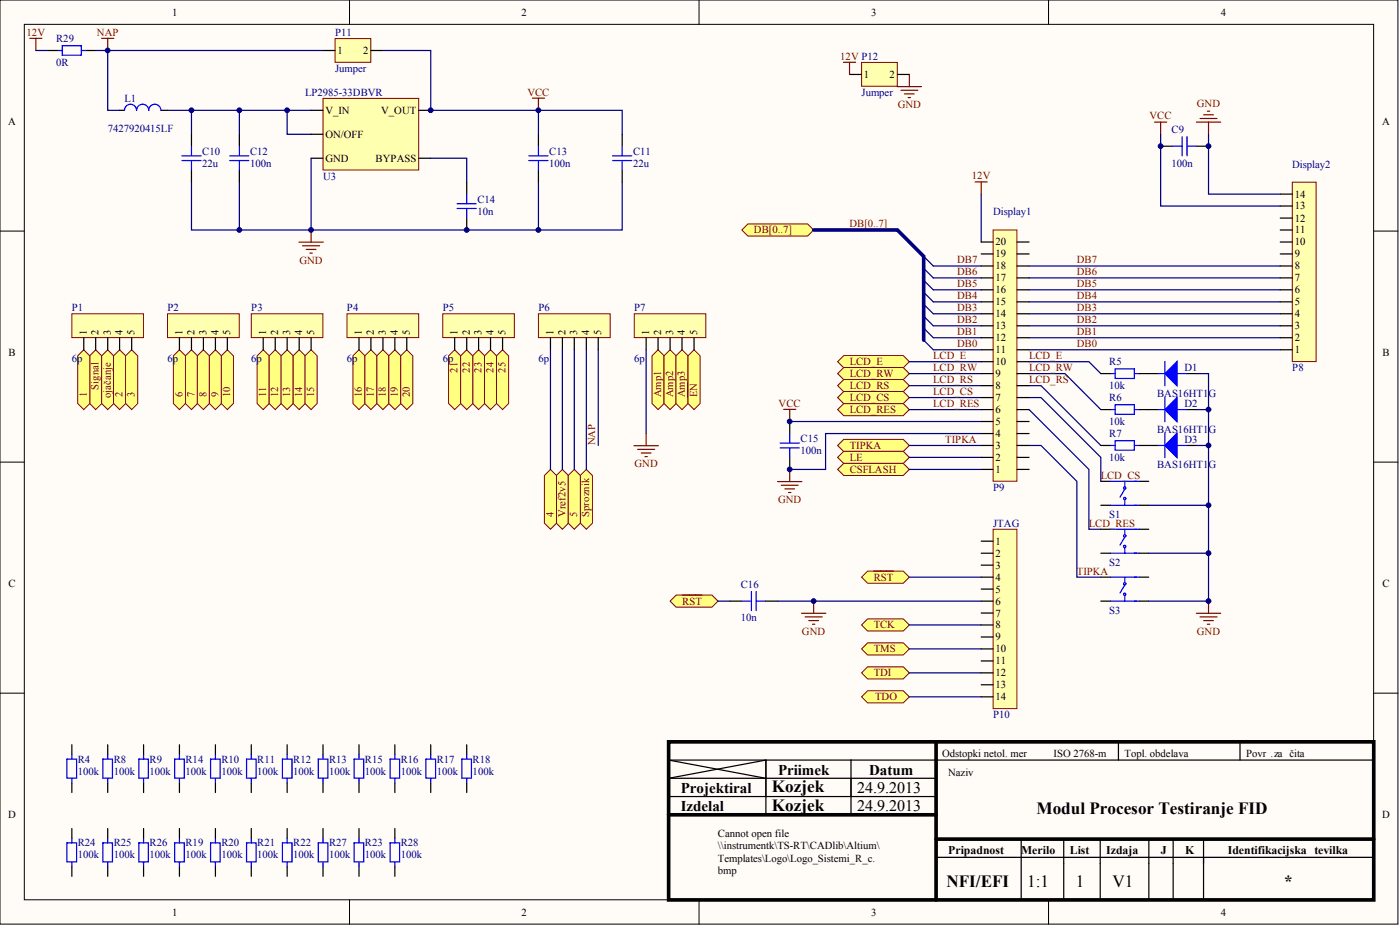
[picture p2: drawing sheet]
<svg xmlns="http://www.w3.org/2000/svg" width="486mm" height="322mm" viewBox="0 0 486 322" stroke-linecap="round" stroke-linejoin="round" font-family="sans-serif">
<g fill="#fffcf8" stroke="#000" stroke-width=".35">
<path d="M0 0h485.1v320.4h-485.1z"/>
<path d="M8.4 8.4h468.2v303.6h-468.2z"/>
</g>
<path d="M121.3 0v8.4M242.5 0v8.4M363.8 0v8.4M0 80.1h8.4M476.7 80.1h8.4M0 160.2h8.4M476.7 160.2h8.4M0 240.3h8.4M476.7 240.3h8.4M121.3 312v8.4M242.5 312v8.4M363.8 312v8.4" fill="none" stroke="#000" stroke-width=".35"/>
<g fill="none" stroke="#000" stroke-width=".42">
<path d="M41.5 38.3h1.7M56 38.3h2.1M324.8 257.2h-92.8v6.3l33.8 6.3M388.1 257.2v6.3M430.3 257.2v6.3M232 276.2h33.8v-12.7h-33.8v19h33.8M265.8 269.8h29.5v6.4h-29.5v6.3h29.5M265.8 263.5l-33.8 6.3h33.8M295.3 263.5h181.4v29.5M295.3 263.5h-29.5v12.7M295.3 263.5v6.3M324.8 276.2h-29.5v6.3h29.5"/>
<path d="M324.8 269.8h-29.5v6.4M324.8 269.8v23.2M476.7 267.7v-10.5h-151.9v12.6M324.8 299.4v12.6h92.8M324.8 297.3h92.8M354.3 290.9v21.1M369.1 290.9v21.1M381.8 290.9v21.1M398.6 290.9v21.1M407.1 290.9v21.1M417.6 290.9v8.5M476.7 297.3h-59.1v14.7h59.1v-12.6"/>
</g>
<path d="M324.8 257.2h-92.8v25.3M324.8 257.2h151.9v54.8h-151.9M324.8 257.2v54.8M232 282.5v29.5h92.8M232 282.5h92.8M324.8 290.9h151.9" fill="none" stroke="#000" stroke-width="1.3"/>
<path d="M184.7 34h4.2M186.8 34v4.3M107.9 79.7v4.3M103.7 84h8.5M105 85.2h5.9M106.3 86.5h3.3M107.5 87.7h.9" fill="none" stroke="#800000" stroke-width=".42"/>
<path d="M58.1 38.3h8.3v8.3M66.4 38.3h16.7v8.3M83.1 38.3h24.8M99.6 38.3v8.3h8.3M83.1 63.2v16.5" fill="none" stroke="#000080" stroke-width=".42"/>
<path d="M47.4 38.3a2.09 2.09 0 0 0-2.1-2.2 2.09 2.09 0 0 0-2.1 2.2M55.8 38.3a2.11 2.11 0 0 0-2.1-2.2 2.11 2.11 0 0 0-2.1 2.2 2.09 2.09 0 0 0-2.1-2.2 2.09 2.09 0 0 0-2.1 2.2" fill="none" stroke="#00f" stroke-width=".42"/>
<path d="M112.1 34.1h33.2v24.9h-33.2z" fill="#ffffb0" stroke="#800000" stroke-width=".35"/>
<path d="M107.9 38.3h4.2M145.3 38.3h4.2M66.4 46.6v4.1M66.4 59v4.2M107.9 54.9h4.2M107.9 46.6h4.2M145.3 54.9h4.2M215.9 46.6v4.1M215.9 59v4.2" fill="none" stroke="#000" stroke-width=".42"/>
<path d="M107.9 54.9v24.8M149.5 54.9h12.4v8.3M66.4 63.2v16.5h120.4v-16.5M215.9 63.2v16.5h-29.1" fill="none" stroke="#000080" stroke-width=".42"/>
<path d="M63.1 55.7h6.7M63.1 54h6.7M66.4 50.8v3.2M66.4 55.7v3.3M212.6 55.7h6.6M212.6 54h6.6M215.9 50.8v3.2M215.9 55.7v3.3" fill="none" stroke="#00f" stroke-width=".42"/>
<g fill="#ffff80" stroke="#800000" stroke-width=".35">
<path d="M226.2 123.4l2.1-2.1 2.1 2.1v16.5l-2.1 2.1-2.1-2.1z" fill-rule="evenodd"/>
<path d="M35.3 123.4l2.1-2.1 2.1 2.1v16.5l-2.1 2.1-2.1-2.1z" fill-rule="evenodd"/>
<path d="M188.9 164.9l2.1-2.1 2.1 2.1v16.5l-2.1 2.1-2.1-2.1z" fill-rule="evenodd"/>
<path d="M89.2 123.4l2.1-2.1 2.1 2.1v16.5l-2.1 2.1-2.1-2.1z" fill-rule="evenodd"/>
<path d="M105.8 123.4l2.1-2.1 2.2 2.1v16.5l-2.2 2.1-2.1-2.1z" fill-rule="evenodd"/>
<path d="M122.5 123.4l2.1-2.1 2.1 2.1v16.5l-2.1 2.1-2.1-2.1z" fill-rule="evenodd"/>
<path d="M126.6 123.4l2.1-2.1 2.1 2.1v16.5l-2.1 2.1-2.1-2.1z" fill-rule="evenodd"/>
<path d="M172.3 123.4l2.1-2.1 2.1 2.1v16.5l-2.1 2.1-2.1-2.1z" fill-rule="evenodd"/>
</g>
<path d="M83.1 46.6v4.1M83.1 59v4.2M186.8 46.6v4.1M186.8 59v4.2M161.9 63.2v4.1M161.9 75.5v4.2" fill="none" stroke="#000" stroke-width=".42"/>
<path d="M79.7 55.7h6.6M79.7 54h6.6M83.1 50.8v3.2M83.1 55.7v3.3M183.5 55.7h6.7M183.5 54h6.7M186.8 50.8v3.2M186.8 55.7v3.3M158.6 72.3h6.6M158.6 70.6h6.6M161.9 67.4v3.2M161.9 72.3v3.2" fill="none" stroke="#00f" stroke-width=".42"/>
<path d="M257.4 79.7l2.1-2.1h20.7l2.1 2.1-2.1 2.1h-20.7z" fill-rule="evenodd" fill="#ffff80" stroke="#800000" stroke-width=".35"/>
<path d="M323.8 96.4h16.7M323.8 92.2h16.7M323.8 117.1h16.7M323.8 113h16.7M323.8 108.8h16.7M323.8 104.7h16.7M323.8 100.5h16.7M323.8 121.3h16.7" fill="none" stroke="#000080" stroke-width=".42"/>
<g fill="#ffff80" stroke="#800000" stroke-width=".35">
<path d="M290.6 142l2.1-2.1h20.7l2.1 2.1-2.1 2.1h-20.7z" fill-rule="evenodd"/>
<path d="M290.6 125.4l2.1-2.1h20.7l2.1 2.1-2.1 2.1h-20.7z" fill-rule="evenodd"/>
<path d="M290.6 129.5l2.1-2.1h20.7l2.1 2.1-2.1 2.1h-20.7z" fill-rule="evenodd"/>
<path d="M290.6 133.7l2.1-2.1h20.7l2.1 2.1-2.1 2.1h-20.7z" fill-rule="evenodd"/>
<path d="M290.6 137.8l2.1-2.1h20.7l2.1 2.1-2.1 2.1h-20.7z" fill-rule="evenodd"/>
</g>
<path d="M340.5 67.3v16.6M315.5 125.4h25M315.5 129.5h25M315.5 133.7h25M315.5 137.8h25M315.5 142h25" fill="none" stroke="#000080" stroke-width=".42"/>
<g fill="#ffff80" stroke="#800000" stroke-width=".35">
<path d="M290.6 154.4l2.1-2.1h20.7l2.1 2.1-2.1 2.2h-20.7z" fill-rule="evenodd"/>
<path d="M290.6 158.6l2.1-2.1h20.7l2.1 2.1-2.1 2.1h-20.7z" fill-rule="evenodd"/>
<path d="M290.6 162.8l2.1-2.2h20.7l2.1 2.2-2.1 2.1h-20.7z" fill-rule="evenodd"/>
</g>
<g fill="none" stroke="#000080" stroke-width=".42">
<path d="M402.7 46.6v24.8h41.5M419.3 46.6v20.7h24.9M357.1 92.2h87.1M357.1 96.4h87.1M357.1 100.5h87.1M357.1 104.7h87.1M357.1 108.8h87.1M357.1 113h87.1M357.1 117.1h87.1M357.1 129.5h12.4l12.5 12.5M357.1 133.7h4.1l20.8 20.7M357.1 125.4h20.7l4.2 4.1"/>
<path d="M357.1 137.8h4.1l20.8 20.8v8.3M357.1 121.3h87.1M415.2 129.5h4.1v78.9h-20.7M274 146.1h66.5M315.5 154.4h25M315.5 158.6h25M340.5 150.3h-54v12.5h-12.5M357.1 142l20.7 20.8v20.7h4.2M357.1 154.4h4.1l12.5 12.5v33.2h8.3M415.2 154.4h4.1M415.2 142h4.1M315.5 162.8h25"/>
<path d="M398.6 175.2h20.7M398.6 191.8h20.7"/>
</g>
<g fill="none" stroke="#800000" stroke-width=".42">
<path d="M417.6 39.8h3.4M418.9 38.5h.9M400.6 42.3h4.2M402.7 42.3v4.3M415.1 42.3h8.5M416.4 41.1h5.9M419.3 42.3v4.3M338.3 63.1h4.3M340.5 63.1v4.2M271.9 141.9h4.2M274 141.9v4.2M269.8 167h8.4"/>
<path d="M271.1 168.2h5.9M272.3 169.5h3.4M273.6 170.8h.8M274 162.8v4.2M415.1 212.6h8.5M416.4 213.9h5.9M417.6 215.2h3.4M418.9 216.4h.9M419.3 208.4v4.2"/>
</g>
<g fill="none" stroke="#000" stroke-width=".42">
<path d="M402.7 50.7h4.2M415.2 50.7h4.1M382 129.5h3.3M395.3 129.5h6.6M411.9 129.5h3.3M274 146.1v4.2M274 158.5v4.3M382 142h3.3M382 154.4h3.3M395.3 142h6.6M395.3 154.4h6.6M411.9 142h3.3"/>
<path d="M411.9 154.4h3.3M382 166.9h3.3M382 175.2h3.3M395.3 166.9h3.3M395.3 175.2h3.3M382 183.5h3.3M382 191.8h3.3M395.3 183.5h3.3M395.3 191.8h3.3M382 200.1h3.3M382 208.4h3.3M395.3 200.1h3.3"/>
<path d="M395.3 208.4h3.3"/>
</g>
<g fill="#00f" stroke="#00f" stroke-width=".42">
<path d="M404.2 129.5l4.2-4.2v8.4z"/>
<path d="M404.2 142l4.2-4.2v8.4z"/>
<path d="M404.2 154.4l4.2-4.2v8.5z"/>
</g>
<g fill="none" stroke="#00f" stroke-width=".42">
<path d="M406.9 50.7h3.3M410.2 47.4v6.6M411.9 47.4v6.6M411.9 50.7h3.2M385.3 129.5h1.6M386.9 127.9h6.7v3.3h-6.7zM393.6 129.5h1.7M401.9 129.5h3.3M404.2 125.3v8.4M404.2 137.8v8.4M408.5 129.5h3.4M270.7 155.3h6.7"/>
<path d="M270.7 153.6h6.7M274 150.4v3.2M274 155.3v3.2M385.3 142h1.6M385.3 154.4h1.6M386.9 140.3h6.7v3.4h-6.7zM386.9 152.8h6.7v3.3h-6.7zM393.6 142h1.7M393.6 154.4h1.7M401.9 142h3.3M401.9 154.4h3.3M404.2 150.2v8.5"/>
<path d="M408.5 142h3.4M408.5 154.4h3.4M385.3 175.2h10M385.3 166.9h10M390.3 166.9v1.7M390.3 173.5v1.7M390.3 169.6l-1.7 2.8M385.3 191.8h10M385.3 183.5h10M390.3 183.5v1.6M390.3 190.1v1.7M390.3 186.2l-1.7 2.8"/>
<path d="M385.3 208.4h10M385.3 200.1h10M390.3 200.1v1.7M390.3 206.7v1.7M390.3 202.9l-1.7 2.7"/>
<circle cx="390.3" cy="169.2" r=".41"/>
<circle cx="390.3" cy="172.9" r=".4"/>
<circle cx="390.3" cy="189.5" r=".4"/>
<circle cx="390.3" cy="185.8" r=".4"/>
<circle cx="390.3" cy="202.4" r=".4"/>
<circle cx="390.3" cy="206.1" r=".41"/>
</g>
<path d="M155.7 123.4l2.1-2.1 2.1 2.1v16.5l-2.1 2.1-2.1-2.1z" fill-rule="evenodd" fill="#ffff80" stroke="#800000" stroke-width=".35"/>
<path d="M24.9 108.8h24.9v8.3h-24.9z" fill="#ffffb0" stroke="#800000" stroke-width=".35"/>
<path d="M29.1 117.1v4.2M33.2 117.1v4.2M37.4 117.1v4.2M41.5 117.1v4.2M45.7 117.1v4.2" fill="none" stroke="#000" stroke-width=".42"/>
<path d="M58.1 108.8h24.9v8.3h-24.9z" fill="#ffffb0" stroke="#800000" stroke-width=".35"/>
<path d="M62.3 117.1v4.2M66.4 117.1v4.2M70.6 117.1v4.2M74.7 117.1v4.2M78.9 117.1v4.2" fill="none" stroke="#000" stroke-width=".42"/>
<path d="M87.2 108.8h24.8v8.3h-24.8z" fill="#ffffb0" stroke="#800000" stroke-width=".35"/>
<path d="M91.3 117.1v4.2M95.5 117.1v4.2M99.6 117.1v4.2M103.8 117.1v4.2M107.9 117.1v4.2" fill="none" stroke="#000" stroke-width=".42"/>
<path d="M120.4 108.8h24.9v8.3h-24.9z" fill="#ffffb0" stroke="#800000" stroke-width=".35"/>
<path d="M124.6 117.1v4.2M128.7 117.1v4.2M132.9 117.1v4.2M137 117.1v4.2M141.1 117.1v4.2" fill="none" stroke="#000" stroke-width=".42"/>
<path d="M153.6 108.8h24.9v8.3h-24.9z" fill="#ffffb0" stroke="#800000" stroke-width=".35"/>
<path d="M157.8 117.1v4.2M161.9 117.1v4.2M166.1 117.1v4.2M170.2 117.1v4.2M174.4 117.1v4.2" fill="none" stroke="#000" stroke-width=".42"/>
<path d="M186.8 108.8h24.9v8.3h-24.9z" fill="#ffffb0" stroke="#800000" stroke-width=".35"/>
<path d="M191 117.1v4.2M195.1 117.1v4.2M199.3 117.1v4.2M203.4 117.1v4.2M207.6 117.1v4.2" fill="none" stroke="#000" stroke-width=".42"/>
<path d="M220.1 108.8h24.8v8.3h-24.8z" fill="#ffffb0" stroke="#800000" stroke-width=".35"/>
<path d="M224.2 117.1v4.2M228.3 117.1v4.2M232.5 117.1v4.2M236.6 117.1v4.2M240.8 117.1v4.2" fill="none" stroke="#000" stroke-width=".42"/>
<path d="M298.9 200.1l2.2-2.1h12.3l2.1 2.1-2.1 2.1h-12.3z" fill-rule="evenodd" fill="#ffff80" stroke="#800000" stroke-width=".35"/>
<path d="M303.2 198h6.8" fill="none" stroke="#800000" stroke-width=".42"/>
<g fill="#ffff80" stroke="#800000" stroke-width=".35">
<path d="M298.9 216.7l2.2-2.1h12.3l2.1 2.1-2.1 2.1h-12.3z" fill-rule="evenodd"/>
<path d="M298.9 233.3l2.2-2.1h12.3l2.1 2.1-2.1 2.1h-12.3z" fill-rule="evenodd"/>
<path d="M298.9 241.6l2.2-2.1h12.3l2.1 2.1-2.1 2.1h-12.3z" fill-rule="evenodd"/>
<path d="M298.9 225l2.2-2.1h12.3l2.1 2.1-2.1 2.1h-12.3z" fill-rule="evenodd"/>
</g>
<path d="M315.5 216.7h25M315.5 200.1h25M315.5 233.3h25M315.5 225h25M315.5 241.6h25" fill="none" stroke="#000080" stroke-width=".42"/>
<path d="M278.1 212.6h8.4M279.4 213.9h5.9M280.6 215.2h3.4M281.9 216.4h.8M282.3 208.4v4.2" fill="none" stroke="#800000" stroke-width=".42"/>
<path d="M232.5 208.4l2.1-2.1h12.4l2.1 2.1-2.1 2.1h-12.4z" fill-rule="evenodd" fill="#ffff80" stroke="#800000" stroke-width=".35"/>
<path d="M236.7 206.3h6.9" fill="none" stroke="#800000" stroke-width=".42"/>
<path d="M249.1 208.4h4.2M269.9 208.4h70.6" fill="none" stroke="#000080" stroke-width=".42"/>
<path d="M253.3 208.4h4.1M265.7 208.4h4.2" fill="none" stroke="#000" stroke-width=".42"/>
<path d="M257.5 208.4h3.2M260.7 205.1v6.6M262.4 205.1v6.6M262.4 208.4h3.3" fill="none" stroke="#00f" stroke-width=".42"/>
<path d="M344.6 79.7h8.3v87.1h-8.3z" fill="#ffffb0" stroke="#800000" stroke-width=".35"/>
<g fill="none" stroke="#000" stroke-width=".42">
<path d="M340.5 83.9h4.1M340.5 88h4.1M340.5 92.2h4.1M340.5 96.4h4.1M352.9 83.9h4.2M352.9 88h4.2M352.9 92.2h4.2M352.9 96.4h4.2M340.5 100.5h4.1M340.5 104.7h4.1M340.5 113h4.1M340.5 117.1h4.1"/>
<path d="M340.5 108.8h4.1M352.9 100.5h4.2M352.9 104.7h4.2M352.9 113h4.2M352.9 117.1h4.2M352.9 108.8h4.2M340.5 125.4h4.1M340.5 129.5h4.1M340.5 133.7h4.1M340.5 137.8h4.1M340.5 121.3h4.1M352.9 125.4h4.2"/>
<path d="M352.9 129.5h4.2M352.9 133.7h4.2M352.9 137.8h4.2M352.9 121.3h4.2M340.5 142h4.1M340.5 146.1h4.1M340.5 150.3h4.1M340.5 154.4h4.1M340.5 158.6h4.1M352.9 142h4.2M352.9 146.1h4.2M352.9 150.3h4.2"/>
<path d="M352.9 154.4h4.2M352.9 158.6h4.2M340.5 162.8h4.1M352.9 162.8h4.2"/>
</g>
<path d="M448.4 63.2h8.3v62.2h-8.3z" fill="#ffffb0" stroke="#800000" stroke-width=".35"/>
<g fill="none" stroke="#000" stroke-width=".42">
<path d="M444.2 79.7h4.2M444.2 75.6h4.2M444.2 71.4h4.2M444.2 67.3h4.2M444.2 83.9h4.2M444.2 88h4.2M444.2 92.2h4.2M444.2 96.4h4.2M444.2 100.5h4.2M444.2 104.7h4.2M444.2 108.8h4.2M444.2 113h4.2"/>
<path d="M444.2 117.1h4.2M444.2 121.3h4.2"/>
</g>
<path d="M344.6 183.5h8.3v62.2h-8.3z" fill="#ffffb0" stroke="#800000" stroke-width=".35"/>
<g fill="none" stroke="#000" stroke-width=".42">
<path d="M340.5 195.9h4.1M340.5 191.8h4.1M340.5 187.6h4.1M340.5 216.7h4.1M340.5 212.5h4.1M340.5 208.4h4.1M340.5 204.2h4.1M340.5 200.1h4.1M340.5 225h4.1M340.5 220.9h4.1M340.5 229.2h4.1M340.5 233.3h4.1"/>
<path d="M340.5 237.4h4.1M340.5 241.6h4.1"/>
</g>
<path d="M35.3 13.3h4.2M37.4 13.3v4.2" fill="none" stroke="#800000" stroke-width=".42"/>
<path d="M116.3 13.4h12.4v8.2h-12.4z" fill="#ffffb0" stroke="#800000" stroke-width=".35"/>
<path d="M112.1 17.5h4.2M128.7 17.5h4.2" fill="none" stroke="#000" stroke-width=".42"/>
<g fill="none" stroke="#000080" stroke-width=".42">
<path d="M112.1 17.5h-74.7v20.8h4.1M132.9 17.5h16.6v20.8h37.3M186.8 46.6v-8.3h29.1v8.3M320.5 97.2l3.3 3.3M320.5 93l3.3 3.4M320.5 88.9l3.3 3.3M320.5 117.9l3.3 3.4M320.5 113.8l3.3 3.3M320.5 109.6l3.3 3.4M320.5 105.5l3.3 3.3M320.5 101.3l3.3 3.4M191 121.3v41.5"/>
<path d="M195.1 121.3v41.5M199.3 121.3v41.5M203.4 121.3v41.5M207.6 121.3v33.1"/>
</g>
<path d="M282.3 79.7h29.1l9.1 9.2v29" fill="none" stroke="#000080" stroke-width="1.3"/>
<path d="M298.9 21.6h12.4v8.3h-12.4z" fill="#ffffb0" stroke="#800000" stroke-width=".35"/>
<g fill="none" stroke="#000" stroke-width=".42">
<path d="M16.6 17.5h3.3M29.9 17.5h3.3M294.8 25.8h4.1M311.4 25.8h4.1M24.9 258.2v3.3M37.4 258.2v3.3M49.8 258.2v3.3M62.3 258.2v3.3M74.7 258.2v3.3M87.2 258.2v3.3M99.6 258.2v3.3M112.1 258.2v3.3"/>
<path d="M124.6 258.2v3.3M137 258.2v3.3M149.5 258.2v3.3M161.9 258.2v3.3M24.9 271.5v3.3M37.4 271.5v3.3M49.8 271.5v3.3M62.3 271.5v3.3M74.7 271.5v3.3M87.2 271.5v3.3M99.6 271.5v3.3M112.1 271.5v3.3"/>
<path d="M124.6 271.5v3.3M137 271.5v3.3M149.5 271.5v3.3M161.9 271.5v3.3M24.9 287.3v3.2M37.4 287.3v3.2M49.8 287.3v3.2M62.3 287.3v3.2M74.7 287.3v3.2M87.2 287.3v3.2M99.6 287.3v3.2M112.1 287.3v3.2"/>
<path d="M124.6 287.3v3.2M137 287.3v3.2M24.9 300.5v3.3M37.4 300.5v3.3M49.8 300.5v3.3M62.3 300.5v3.3M74.7 300.5v3.3M87.2 300.5v3.3M99.6 300.5v3.3M112.1 300.5v3.3M124.6 300.5v3.3M137 300.5v3.3"/>
</g>
<g fill="none" stroke="#800000" stroke-width=".42">
<path d="M10.3 13.3h4.3M12.4 13.3v4.2M292.7 21.6h4.2M294.8 21.6v4.2M311.3 30h8.4M312.6 31.3h5.9M313.8 32.6h3.4M315.1 33.8h.8M315.5 25.8v4.2M220 154.5h8.4M221.2 155.8h6M222.5 157.1h3.4"/>
<path d="M223.8 158.3h.8M224.2 150.3v4.2"/>
</g>
<g fill="none" stroke="#00f" stroke-width=".42">
<path d="M19.9 17.5h1.7M21.6 15.9h6.6v3.3h-6.6zM28.2 17.5h1.7M23.2 263.2h3.4v6.6h-3.4zM24.9 261.5v1.7M24.9 269.8v1.7M35.7 263.2h3.3v6.6h-3.3zM37.4 261.5v1.7M37.4 269.8v1.7M48.2 263.2h3.3v6.6h-3.3zM49.8 261.5v1.7M49.8 269.8v1.7"/>
<path d="M60.6 263.2h3.3v6.6h-3.3zM62.3 261.5v1.7M62.3 269.8v1.7M73.1 263.2h3.3v6.6h-3.3zM74.7 261.5v1.7M74.7 269.8v1.7M85.5 263.2h3.3v6.6h-3.3zM87.2 261.5v1.7M87.2 269.8v1.7M98 263.2h3.3v6.6h-3.3zM99.6 261.5v1.7M99.6 269.8v1.7"/>
<path d="M110.4 263.2h3.4v6.6h-3.4zM112.1 261.5v1.7M112.1 269.8v1.7M122.9 263.2h3.3v6.6h-3.3zM124.6 261.5v1.7M124.6 269.8v1.7M135.4 263.2h3.3v6.6h-3.3zM137 261.5v1.7M137 269.8v1.7M147.8 263.2h3.3v6.6h-3.3zM149.5 261.5v1.7M149.5 269.8v1.7"/>
<path d="M160.3 263.2h3.3v6.6h-3.3zM161.9 261.5v1.7M161.9 269.8v1.7M23.2 292.2h3.4v6.7h-3.4zM24.9 290.5v1.7M24.9 298.9v1.6M35.7 292.2h3.3v6.7h-3.3zM37.4 290.5v1.7M37.4 298.9v1.6M48.2 292.2h3.3v6.7h-3.3zM49.8 290.5v1.7M49.8 298.9v1.6"/>
<path d="M60.6 292.2h3.3v6.7h-3.3zM62.3 290.5v1.7M62.3 298.9v1.6M73.1 292.2h3.3v6.7h-3.3zM74.7 290.5v1.7M74.7 298.9v1.6M85.5 292.2h3.3v6.7h-3.3zM87.2 290.5v1.7M87.2 298.9v1.6M98 292.2h3.3v6.7h-3.3zM99.6 290.5v1.7M99.6 298.9v1.6"/>
<path d="M110.4 292.2h3.4v6.7h-3.4zM112.1 290.5v1.7M112.1 298.9v1.6M122.9 292.2h3.3v6.7h-3.3zM124.6 290.5v1.7M124.6 298.9v1.6M135.4 292.2h3.3v6.7h-3.3zM137 290.5v1.7M137 298.9v1.6"/>
</g>
<path d="M12.4 17.5h4.2M33.2 17.5h4.2M224.2 121.3v29" fill="none" stroke="#000080" stroke-width=".42"/>
<g fill="#000080" stroke="#000080" stroke-width=".35">
<circle cx="37.4" cy="17.5" r=".82"/>
<circle cx="66.4" cy="38.2" r=".82"/>
<circle cx="83" cy="79.7" r=".82"/>
<circle cx="83" cy="38.2" r=".82"/>
<circle cx="99.6" cy="38.2" r=".82"/>
<circle cx="107.9" cy="79.7" r=".82"/>
<circle cx="149.4" cy="38.2" r=".82"/>
<circle cx="161.9" cy="79.7" r=".82"/>
<circle cx="186.8" cy="79.7" r=".82"/>
<circle cx="186.8" cy="38.2" r=".82"/>
<circle cx="274" cy="162.7" r=".82"/>
<circle cx="274" cy="146.1" r=".82"/>
<circle cx="282.3" cy="208.4" r=".82"/>
<circle cx="402.7" cy="50.7" r=".82"/>
<circle cx="419.3" cy="208.4" r=".82"/>
<circle cx="419.3" cy="191.8" r=".82"/>
<circle cx="419.3" cy="175.2" r=".82"/>
<circle cx="419.3" cy="154.4" r=".82"/>
<circle cx="419.3" cy="142" r=".82"/>
<circle cx="419.3" cy="50.7" r=".82"/>
</g>
<g font-size="20.8" fill="#800000">
<text x="26.8" y="135.8">PO1</text>
<text x="43.4" y="135.8">PO3</text>
<text x="64.2" y="135.8">PO7</text>
<text x="72.7" y="135.8">PO9</text>
<text x="97.4" y="135.8">PO13</text>
<text x="134.8" y="135.8">PO19</text>
<text x="164" y="135.8">PO23</text>
<text x="234.6" y="135.8">POAMP3</text>
<text x="197.2" y="177.4">PO5</text>
</g>
<g font-size="5.9">
<text x="267.9" y="274.7">Kozjek</text>
<text x="267.9" y="281">Kozjek</text>
<text x="359.6" y="282.3">Modul Procesor Testiranje FID</text>
<text x="328.4" y="307.6">NFI/EFI</text>
<text x="356.4" y="307.6">1:1</text>
<text x="373.3" y="307.6">1</text>
<text x="386" y="307.6">V1</text>
<text x="445.6" y="307.6">*</text>
</g>
<g font-size="5.6">
<text x="297.4" y="274.8">24.9.2013</text>
<text x="297.4" y="281.1">24.9.2013</text>
</g>
<g font-size="5.2">
<text x="270" y="268.6">Priimek</text>
<text x="301.6" y="268.6">Datum</text>
<text x="236.2" y="274.9">Projektiral</text>
<text x="236.2" y="281.2">Izdelal</text>
</g>
<g font-size="4.1">
<text x="329" y="296.3">Pripadnost</text>
<text x="354.3" y="296.3">Merilo</text>
<text x="371.2" y="296.3">List</text>
<text x="383.9" y="296.3">Izdaja</text>
<text x="402.8" y="296.3">J</text>
<text x="411.3" y="296.3">K</text>
<text x="426" y="296.3">Identifikacijska ? tevilka</text>
</g>
<g font-size="3.7">
<text x="59.7" y="5.4">1</text>
<text x="181" y="5.4">2</text>
<text x="302.3" y="5.4">3</text>
<text x="423.6" y="5.4">4</text>
<text x="117.1" y="18.7">1</text>
<text x="126" y="18.7">2</text>
<text x="299.8" y="27">1</text>
<text x="308.7" y="27">2</text>
<text x="112.9" y="39.4">V_IN</text>
<text x="132.2" y="39.4">V_OUT</text>
<text x="2.9" y="43.4">A</text>
<text x="112.9" y="47.8">ON/OFF</text>
<text x="479.5" y="43.4">A</text>
<text x="112.9" y="56.1">GND</text>
<text x="130.3" y="56.1">BYPASS</text>
<text x="449.2" y="68.5">14</text>
<text x="449.2" y="76.8">12</text>
<text x="449.2" y="72.6">13</text>
<text x="449.2" y="80.9">11</text>
<text x="345.4" y="85.1">20</text>
<text x="345.4" y="89.2">19</text>
<text x="449.2" y="85.1">10</text>
<text x="449.2" y="89.2">9</text>
<text x="345.4" y="93.4">18</text>
<text x="449.2" y="93.4">8</text>
<text x="345.4" y="97.5">17</text>
<text x="345.4" y="101.7">16</text>
<text x="449.2" y="97.5">7</text>
<text x="449.2" y="101.7">6</text>
<text x="345.4" y="105.9">15</text>
<text x="449.2" y="105.9">5</text>
<text x="345.4" y="110">14</text>
<text x="449.2" y="110">4</text>
<text x="30.1" y="116.3" transform="rotate(-90 30.1 116.3)">1</text>
<text x="34.2" y="116.3" transform="rotate(-90 34.2 116.3)">2</text>
<text x="38.4" y="116.3" transform="rotate(-90 38.4 116.3)">3</text>
<text x="42.5" y="116.3" transform="rotate(-90 42.5 116.3)">4</text>
<text x="46.7" y="116.3" transform="rotate(-90 46.7 116.3)">5</text>
<text x="63.3" y="116.3" transform="rotate(-90 63.3 116.3)">1</text>
<text x="67.5" y="116.3" transform="rotate(-90 67.5 116.3)">2</text>
<text x="71.6" y="116.3" transform="rotate(-90 71.6 116.3)">3</text>
<text x="75.8" y="116.3" transform="rotate(-90 75.8 116.3)">4</text>
<text x="79.9" y="116.3" transform="rotate(-90 79.9 116.3)">5</text>
<text x="92.4" y="116.3" transform="rotate(-90 92.4 116.3)">1</text>
<text x="96.5" y="116.3" transform="rotate(-90 96.5 116.3)">2</text>
<text x="100.7" y="116.3" transform="rotate(-90 100.7 116.3)">3</text>
<text x="104.8" y="116.3" transform="rotate(-90 104.8 116.3)">4</text>
<text x="109" y="116.3" transform="rotate(-90 109 116.3)">5</text>
<text x="125.6" y="116.3" transform="rotate(-90 125.6 116.3)">1</text>
<text x="129.7" y="116.3" transform="rotate(-90 129.7 116.3)">2</text>
<text x="133.9" y="116.3" transform="rotate(-90 133.9 116.3)">3</text>
<text x="138" y="116.3" transform="rotate(-90 138 116.3)">4</text>
<text x="142.2" y="116.3" transform="rotate(-90 142.2 116.3)">5</text>
<text x="158.8" y="116.3" transform="rotate(-90 158.8 116.3)">1</text>
<text x="163" y="116.3" transform="rotate(-90 163 116.3)">2</text>
<text x="167.1" y="116.3" transform="rotate(-90 167.1 116.3)">3</text>
<text x="171.2" y="116.3" transform="rotate(-90 171.2 116.3)">4</text>
<text x="175.4" y="116.3" transform="rotate(-90 175.4 116.3)">5</text>
<text x="192" y="116.3" transform="rotate(-90 192 116.3)">1</text>
<text x="196.2" y="116.3" transform="rotate(-90 196.2 116.3)">2</text>
<text x="200.3" y="116.3" transform="rotate(-90 200.3 116.3)">3</text>
<text x="204.5" y="116.3" transform="rotate(-90 204.5 116.3)">4</text>
<text x="208.6" y="116.3" transform="rotate(-90 208.6 116.3)">5</text>
<text x="225.2" y="116.3" transform="rotate(-90 225.2 116.3)">1</text>
<text x="229.4" y="116.3" transform="rotate(-90 229.4 116.3)">2</text>
<text x="233.5" y="116.3" transform="rotate(-90 233.5 116.3)">3</text>
<text x="237.7" y="116.3" transform="rotate(-90 237.7 116.3)">4</text>
<text x="241.9" y="116.3" transform="rotate(-90 241.9 116.3)">5</text>
<text x="345.4" y="114.2">13</text>
<text x="345.4" y="118.3">12</text>
<text x="449.2" y="114.2">3</text>
<text x="449.2" y="118.3">2</text>
<text x="3" y="123.5">B</text>
<text x="345.4" y="122.5">11</text>
<text x="449.2" y="122.5">1</text>
<text x="479.7" y="123.5">B</text>
<text x="345.4" y="126.6">10</text>
<text x="345.4" y="130.7">9</text>
<text x="345.4" y="134.9">8</text>
<text x="345.4" y="139">7</text>
<text x="345.4" y="143.2">6</text>
<text x="345.4" y="147.3">5</text>
<text x="345.4" y="151.5">4</text>
<text x="345.4" y="155.6">3</text>
<text x="345.4" y="159.8">2</text>
<text x="345.4" y="164">1</text>
<text x="345.4" y="188.8">1</text>
<text x="345.4" y="197.1">3</text>
<text x="345.4" y="193">2</text>
<text x="3" y="203.6">C</text>
<text x="345.4" y="201.3">4</text>
<text x="479.7" y="203.6">C</text>
<text x="345.4" y="209.6">6</text>
<text x="345.4" y="205.4">5</text>
<text x="345.4" y="213.7">7</text>
<text x="345.4" y="217.9">8</text>
<text x="345.4" y="226.2">10</text>
<text x="345.4" y="222.1">9</text>
<text x="345.4" y="230.4">11</text>
<text x="345.4" y="234.5">12</text>
<text x="345.4" y="238.6">13</text>
<text x="345.4" y="242.8">14</text>
<text x="326.9" y="262.6">Odstopki netol. mer</text>
<text x="365.6" y="262.6">ISO 2768-m</text>
<text x="390.2" y="262.6">Topl. obdelava</text>
<text x="432.4" y="262.6">Povr? . za? čita</text>
<text x="329" y="268.9">Naziv</text>
<text x="2.9" y="283.7">D</text>
<text x="479.5" y="283.7">D</text>
<text x="249.1" y="290.3">Cannot open file</text>
<text x="249.1" y="294.5">\\instrumentk\TS-RT\CADlib\Altium\</text>
<text x="249.1" y="298.7">Templates\Logo\Logo_Sistemi_R_c.</text>
<text x="249.1" y="302.9">bmp</text>
<text x="59.7" y="317.4">1</text>
<text x="181" y="317.4">2</text>
<text x="302.3" y="317.4">3</text>
<text x="423.6" y="317.4">4</text>
</g>
<g font-size="3.7" fill="#800000">
<text x="9.2" y="12.4">12V</text>
<text x="33.6" y="12.4">NAP</text>
<text x="291.6" y="20.7">12V P12</text>
<text x="183" y="33.1">VCC</text>
<text x="311.5" y="37.6">GND</text>
<text x="398.9" y="41.4">VCC</text>
<text x="415.3" y="37.2">GND</text>
<text x="337.2" y="62.2">12V</text>
<text x="261.6" y="80.9">DB[0..7]</text>
<text x="294.8" y="78.8">DB[0..7]</text>
<text x="103.9" y="91.5">GND</text>
<text x="332.1" y="95.4">DB6</text>
<text x="332.1" y="91.3">DB7</text>
<text x="373.7" y="95.4">DB6</text>
<text x="373.7" y="91.3">DB7</text>
<text x="332.1" y="99.6">DB5</text>
<text x="373.7" y="99.6">DB5</text>
<text x="332.1" y="107.9">DB3</text>
<text x="332.1" y="103.7">DB4</text>
<text x="373.7" y="107.9">DB3</text>
<text x="373.7" y="103.7">DB4</text>
<text x="332.1" y="112.1">DB2</text>
<text x="373.7" y="112.1">DB2</text>
<text x="332.1" y="116.2">DB1</text>
<text x="373.7" y="116.2">DB1</text>
<text x="323.8" y="124.5">LCD_E</text>
<text x="332.1" y="120.4">DB0</text>
<text x="357.1" y="124.5">LCD_E</text>
<text x="373.7" y="120.4">DB0</text>
<text x="158.8" y="129.3" transform="rotate(-90 158.8 129.3)">21</text>
<text x="163" y="129.3" transform="rotate(-90 163 129.3)">22</text>
<text x="167.1" y="129.3" transform="rotate(-90 167.1 129.3)">23</text>
<text x="171.2" y="129.3" transform="rotate(-90 171.2 129.3)">24</text>
<text x="175.4" y="129.3" transform="rotate(-90 175.4 129.3)">25</text>
<text x="294.9" y="126.6">LCD_E</text>
<text x="294.9" y="130.7">LCD_RW</text>
<text x="323.8" y="128.6">LCD_RW</text>
<text x="357.1" y="128.6">LCD_RW</text>
<text x="30.1" y="137.8" transform="rotate(-90 30.1 137.8)">1</text>
<text x="34.2" y="135.2" transform="rotate(-90 34.2 135.2)">Signal</text>
<text x="42.5" y="137.8" transform="rotate(-90 42.5 137.8)">2</text>
<text x="46.7" y="137.8" transform="rotate(-90 46.7 137.8)">3</text>
<text x="63.3" y="137.8" transform="rotate(-90 63.3 137.8)">6</text>
<text x="67.5" y="137.8" transform="rotate(-90 67.5 137.8)">7</text>
<text x="71.6" y="137.8" transform="rotate(-90 71.6 137.8)">8</text>
<text x="75.8" y="137.8" transform="rotate(-90 75.8 137.8)">9</text>
<text x="79.9" y="137.8" transform="rotate(-90 79.9 137.8)">10</text>
<text x="92.4" y="137.8" transform="rotate(-90 92.4 137.8)">11</text>
<text x="96.5" y="137.8" transform="rotate(-90 96.5 137.8)">12</text>
<text x="100.7" y="137.8" transform="rotate(-90 100.7 137.8)">13</text>
<text x="104.8" y="137.8" transform="rotate(-90 104.8 137.8)">14</text>
<text x="109" y="137.8" transform="rotate(-90 109 137.8)">15</text>
<text x="125.6" y="137.8" transform="rotate(-90 125.6 137.8)">16</text>
<text x="129.7" y="137.8" transform="rotate(-90 129.7 137.8)">17</text>
<text x="133.9" y="137.8" transform="rotate(-90 133.9 137.8)">18</text>
<text x="138" y="137.8" transform="rotate(-90 138 137.8)">19</text>
<text x="142.2" y="137.8" transform="rotate(-90 142.2 137.8)">20</text>
<text x="229.4" y="137.8" transform="rotate(-90 229.4 137.8)">Amp1</text>
<text x="233.5" y="137.8" transform="rotate(-90 233.5 137.8)">Amp2</text>
<text x="237.7" y="137.8" transform="rotate(-90 237.7 137.8)">Amp3</text>
<text x="241.9" y="137.8" transform="rotate(-90 241.9 137.8)">EN</text>
<text x="294.9" y="134.9">LCD_RS</text>
<text x="323.8" y="132.8">LCD_RS</text>
<text x="323.8" y="136.9">LCD_CS</text>
<text x="357.1" y="132.8">LCD_RS</text>
<text x="38.4" y="138.1" transform="rotate(-90 38.4 138.1)">ojačanje</text>
<text x="270.2" y="141">VCC</text>
<text x="294.9" y="143.2">LCD_RES</text>
<text x="294.9" y="139">LCD_CS</text>
<text x="323.8" y="141.1">LCD_RES</text>
<text x="206.5" y="154.4" transform="rotate(-90 206.5 154.4)">NAP</text>
<text x="294.9" y="155.6">TIPKA</text>
<text x="328" y="153.5">TIPKA</text>
<text x="294.9" y="159.8">LE</text>
<text x="220.2" y="162.1">GND</text>
<text x="294.9" y="164">CSFLASH</text>
<text x="382" y="166">LCD_CS</text>
<text x="192" y="179.3" transform="rotate(-90 192 179.3)">4</text>
<text x="196.2" y="179.3" transform="rotate(-90 196.2 179.3)">Vref2v5</text>
<text x="200.3" y="179.3" transform="rotate(-90 200.3 179.3)">5</text>
<text x="204.5" y="179.3" transform="rotate(-90 204.5 179.3)">Sproznik</text>
<text x="270" y="174.5">GND</text>
<text x="377.8" y="182.6">LCD_RES</text>
<text x="303.2" y="201.3">RST</text>
<text x="373.7" y="199.2">TIPKA</text>
<text x="236.7" y="209.6">RST</text>
<text x="278.3" y="220.2">GND</text>
<text x="303.2" y="217.9">TCK</text>
<text x="415.3" y="220.2">GND</text>
<text x="303.2" y="226.2">TMS</text>
<text x="303.2" y="234.5">TDI</text>
<text x="303.6" y="242.8">TDO</text>
</g>
<g font-size="3.7" fill="#000080">
<text x="19.5" y="14.5">R29</text>
<text x="116.3" y="12.5">P11</text>
<text x="19.5" y="22.9">0R</text>
<text x="116.3" y="24.9">Jumper</text>
<text x="43.2" y="35.2">L1</text>
<text x="105.8" y="33.2">LP2985-33DBVR</text>
<text x="298.9" y="33.3">Jumper</text>
<text x="37.4" y="45.6">7427920415LF</text>
<text x="406.5" y="46.1">C9</text>
<text x="70.2" y="53.7">C10</text>
<text x="86.8" y="53.7">C12</text>
<text x="190.6" y="53.7">C13</text>
<text x="219.6" y="53.7">C11</text>
<text x="70.2" y="57.9">22u</text>
<text x="86.8" y="57.9">100n</text>
<text x="190.6" y="57.9">100n</text>
<text x="219.6" y="57.9">22u</text>
<text x="406.5" y="57.7">100n</text>
<text x="448.4" y="58.1">Display2</text>
<text x="112.1" y="62.3">U3</text>
<text x="165.7" y="70.3">C14</text>
<text x="165.7" y="74.5">10n</text>
<text x="344.6" y="74.7">Display1</text>
<text x="24.9" y="107.9">P1</text>
<text x="58.1" y="107.9">P2</text>
<text x="87.2" y="107.9">P3</text>
<text x="120.4" y="107.9">P4</text>
<text x="153.6" y="107.9">P5</text>
<text x="186.8" y="107.9">P6</text>
<text x="220.1" y="107.9">P7</text>
<text x="24.9" y="125.4">6p</text>
<text x="58.1" y="125.4">6p</text>
<text x="87.2" y="125.4">6p</text>
<text x="120.4" y="125.4">6p</text>
<text x="153.6" y="125.4">6p</text>
<text x="186.8" y="125.4">6p</text>
<text x="220.1" y="125.4">6p</text>
<text x="384.9" y="126.6">R5</text>
<text x="411" y="128.6">D1</text>
<text x="448.4" y="128.7">P8</text>
<text x="384.9" y="134.9">10k</text>
<text x="401.5" y="137.5">BAS16HT1G</text>
<text x="384.9" y="139">R6</text>
<text x="411" y="141.1">D2</text>
<text x="384.9" y="147.4">10k</text>
<text x="401.5" y="150">BAS16HT1G</text>
<text x="277.8" y="153.2">C15</text>
<text x="384.9" y="151.5">R7</text>
<text x="411" y="153.5">D3</text>
<text x="277.8" y="157.5">100n</text>
<text x="384.9" y="159.8">10k</text>
<text x="401.5" y="162.4">BAS16HT1G</text>
<text x="344.6" y="170.2">P9</text>
<text x="384.9" y="179.8">S1</text>
<text x="344.6" y="182.6">JTAG</text>
<text x="384.9" y="196.4">S2</text>
<text x="257.1" y="203.8">C16</text>
<text x="257.1" y="215.4">10n</text>
<text x="384.9" y="213">S3</text>
<text x="344.6" y="249">P10</text>
<text x="27" y="264.4">R4</text>
<text x="27" y="268.6">100k</text>
<text x="39.4" y="264.4">R8</text>
<text x="39.4" y="268.6">100k</text>
<text x="51.9" y="264.4">R9</text>
<text x="51.9" y="268.6">100k</text>
<text x="64.4" y="264.4">R14</text>
<text x="64.4" y="268.6">100k</text>
<text x="76.8" y="264.4">R10</text>
<text x="76.8" y="268.6">100k</text>
<text x="89.3" y="264.4">R11</text>
<text x="89.3" y="268.6">100k</text>
<text x="101.7" y="264.4">R12</text>
<text x="101.7" y="268.6">100k</text>
<text x="114.2" y="264.4">R13</text>
<text x="114.2" y="268.6">100k</text>
<text x="126.6" y="264.4">R15</text>
<text x="126.6" y="268.6">100k</text>
<text x="139.1" y="264.4">R16</text>
<text x="139.1" y="268.6">100k</text>
<text x="151.6" y="264.4">R17</text>
<text x="151.6" y="268.6">100k</text>
<text x="164" y="264.4">R18</text>
<text x="164" y="268.6">100k</text>
<text x="27" y="293.4">R24</text>
<text x="39.4" y="293.4">R25</text>
<text x="51.9" y="293.4">R26</text>
<text x="64.4" y="293.4">R19</text>
<text x="76.8" y="293.4">R20</text>
<text x="89.3" y="293.4">R21</text>
<text x="101.7" y="293.4">R22</text>
<text x="114.2" y="293.4">R27</text>
<text x="126.6" y="293.4">R23</text>
<text x="139.1" y="293.4">R28</text>
<text x="27" y="297.6">100k</text>
<text x="39.4" y="297.6">100k</text>
<text x="51.9" y="297.6">100k</text>
<text x="64.4" y="297.6">100k</text>
<text x="76.8" y="297.6">100k</text>
<text x="89.3" y="297.6">100k</text>
<text x="101.7" y="297.6">100k</text>
<text x="114.2" y="297.6">100k</text>
<text x="126.6" y="297.6">100k</text>
<text x="139.1" y="297.6">100k</text>
</g>
</svg>
